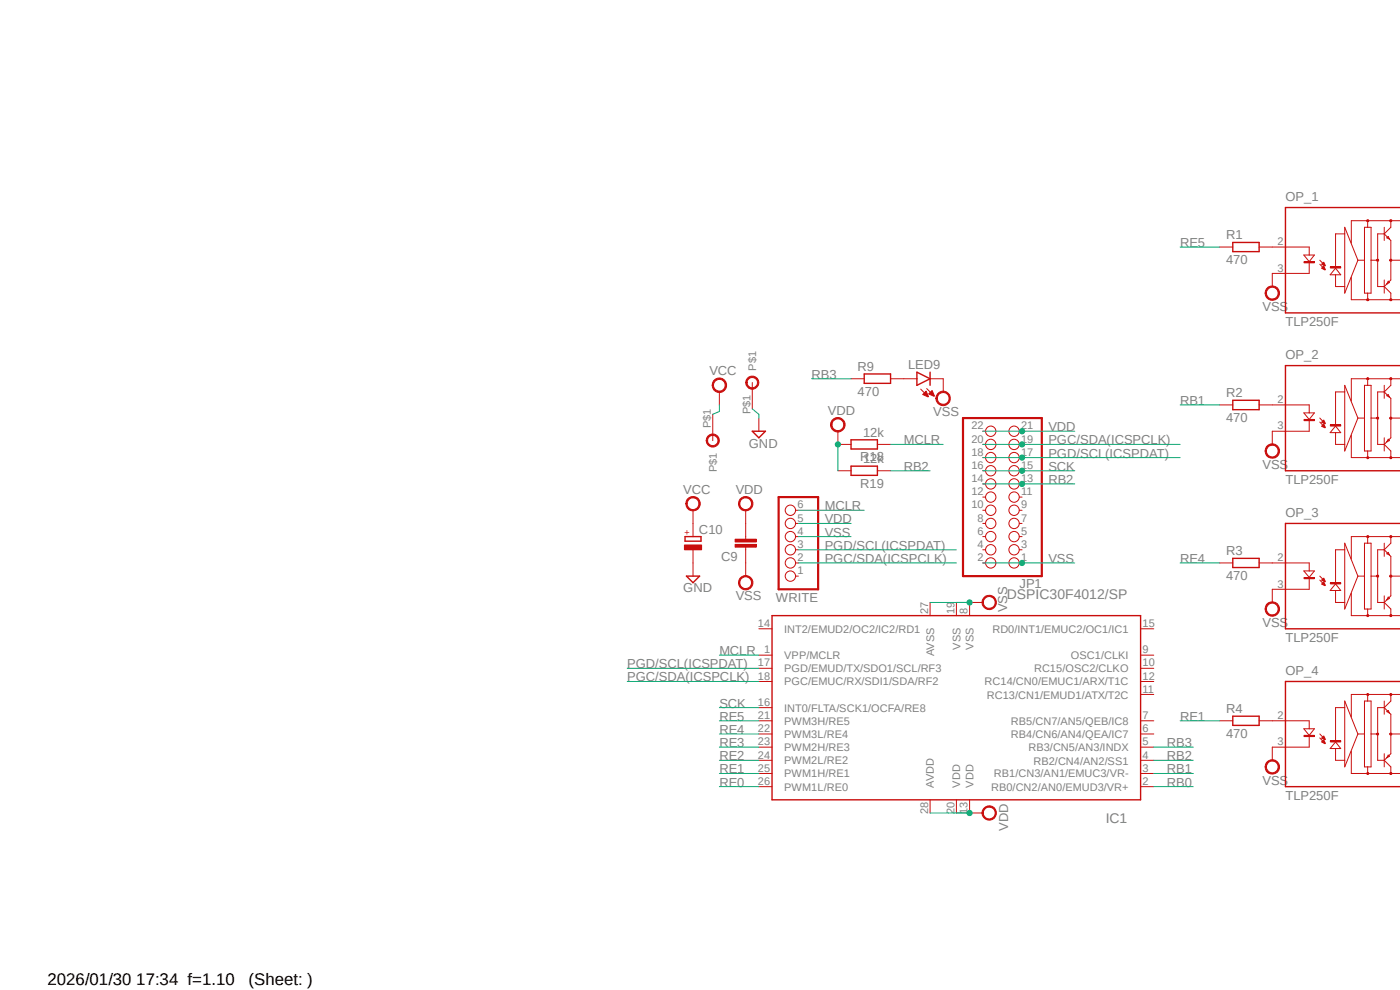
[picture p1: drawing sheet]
<svg xmlns="http://www.w3.org/2000/svg" width="297mm" height="210mm" viewBox="0 0 297 210" stroke-linecap="round" stroke-linejoin="round" font-family="sans-serif">
<path d="M132.4 37.7l164.7 69.8M297.1 107.5l-164.7 69.8" fill="none" stroke="#fff" stroke-width=".21"/>
<path d="M297.1 44h-24.4v22.4h24.4M163.8 130.6h78.2v39.1h-78.2z" fill="none" stroke="#c90d0c" stroke-width=".3"/>
<g fill="none" stroke="#c90d0c" stroke-width=".21">
<path d="M272.7 52.4h5v1.7M276.6 54.1h2.2l-1.1 1.4zM277.7 55.8v2.2h-5M280 56l1.1 1.1M280 55.2l1.1 1.1M283.3 56.9l1.1 1.4h-2.2zM283.3 58.3v2.5h2M285.3 49.6h-2v7.3M285.3 48.2l2.8 7-2.8 7zM286.7 58.8v4.8h10.4M288.1 55.2h1.4M289.5 48.2h1.4v14h-1.4z"/>
<path d="M290.2 46.8v1.4M290.9 55.2h1.4M293.7 49.6h-1.4v11.2h1.4M293.7 48.2v2.8M293.7 59.4v2.8M293.7 49.6l1.4 1.4v8.4l-1.4 1.4M294.5 59.6l.3 .3-.6 .3zM294.5 50.2l.3 .5-.6-.2zM295.1 55.2h2M295.1 46.8v1.4l-1.4 1.4M297.1 46.8h-10.4v4.8M290.2 62.2v1.4"/>
<path d="M293.7 60.8l1.4 1.4v1.4M161 139h2.8M161 133.4h2.8M197.3 127.8v2.8M202.9 127.8v2.8M205.7 127.8v2.8M242 139h2.8M242 133.4h2.8M161 158.5h2.8M161 155.7h2.8M161 152.9h2.8M161 144.6h2.8"/>
<path d="M161 141.8h2.8M161 150.1h2.8M242 158.5h2.8M242 155.7h2.8M242 152.9h2.8M242 147.3h2.8M242 144.6h2.8M242 141.8h2.8M161 166.9h2.8M161 164.1h2.8M161 161.3h2.8M197.3 169.7v2.8"/>
<path d="M202.9 169.7v2.8M205.7 169.7v2.8M242 166.9h2.8M242 164.1h2.8M242 161.3h2.8"/>
</g>
<path d="M294.9 46.7h.3v.3h-.3v-.2h.2h-.2z" fill-rule="evenodd" fill="#c90d0c"/>
<path d="M294.9 46.7h.3v.3h-.3v-.2h.2h-.2z" fill="none" stroke="#c90d0c" stroke-width=".21"/>
<path d="M294.9 63.4h.3v.4h-.3v-.2l.2-.1-.2 .1z" fill-rule="evenodd" fill="#c90d0c"/>
<path d="M294.9 63.4h.3v.4h-.3v-.2l.2-.1-.2 .1z" fill="none" stroke="#c90d0c" stroke-width=".21"/>
<path d="M290 63.4h.3v.4h-.3l-.1-.2h.3h-.3z" fill-rule="evenodd" fill="#c90d0c"/>
<path d="M290 63.4h.3v.4h-.3l-.1-.2h.3h-.3z" fill="none" stroke="#c90d0c" stroke-width=".21"/>
<path d="M292.1 55h.3v.4h-.3v-.2h.2h-.2z" fill-rule="evenodd" fill="#c90d0c"/>
<path d="M292.1 55h.3v.4h-.3v-.2h.2h-.2z" fill="none" stroke="#c90d0c" stroke-width=".21"/>
<path d="M290 46.7h.3v.3h-.3l-.1-.2h.3h-.3z" fill-rule="evenodd" fill="#c90d0c"/>
<path d="M290 46.7h.3v.3h-.3l-.1-.2h.3h-.3z" fill="none" stroke="#c90d0c" stroke-width=".21"/>
<path d="M294.9 55h.3v.4h-.3v-.2h.2h-.2z" fill-rule="evenodd" fill="#c90d0c"/>
<path d="M269.9 52.4h2.8M269.9 58h2.8M276.6 55.5h2.2v.3h-2.2zM282.2 56.6h2.2v.3h-2.2zM294.9 55h.3v.4h-.3v-.2h.2h-.2z" fill="none" stroke="#c90d0c" stroke-width=".21"/>
<path d="M276.6 55.6h2.2M282.2 56.7h2.2" fill="none" stroke="#c90d0c" stroke-width=".25"/>
<path d="M280.4 56.9l.4-.4 .4 .7-.1 .1z" fill-rule="evenodd" fill="#c90d0c"/>
<path d="M280.4 56.9l.4-.4 .4 .7-.1 .1z" fill="none" stroke="#c90d0c" stroke-width=".21"/>
<path d="M280.4 56l.4-.4 .4 .7-.1 .1z" fill-rule="evenodd" fill="#c90d0c"/>
<g fill="none" stroke="#c90d0c" stroke-width=".21">
<path d="M280.4 56l.4-.4 .4 .7-.1 .1zM272.7 85.9h5v1.7M276.6 87.6h2.2l-1.1 1.4zM277.7 89.3v2.2h-5M280 89.5l1.1 1.2M280 88.7l1.1 1.1M283.3 90.4l1.1 1.4h-2.2zM283.3 91.8v2.5h2M285.3 83.1h-2v7.3M285.3 81.7l2.8 7-2.8 7zM286.7 92.3v4.8h10.4M288.1 88.7h1.4"/>
<path d="M289.5 81.7h1.4v14h-1.4zM290.2 80.3v1.4M290.2 95.7v1.4M290.9 88.7h1.4M293.7 83.1h-1.4v11.2h1.4M293.7 81.7v2.8M293.7 92.9v2.8M293.7 83.1l1.1 1.1M293.7 94.3l1.4 1.4v1.4M294.2 83.9l.3-.2 .3 .5zM294.5 93.2l.3 .3-.6 .2zM294.8 84.2l.3 .3v8.4l-1.4 1.4"/>
<path d="M295.1 88.7h2M295.1 80.3v1.4l-1.4 1.4M297.1 80.3h-10.4v4.8"/>
</g>
<path d="M297.1 77.6h-24.4v22.3h24.4" fill="none" stroke="#c90d0c" stroke-width=".3"/>
<path d="M294.9 80.2h.3v.3h-.3v-.2h.2h-.2z" fill-rule="evenodd" fill="#c90d0c"/>
<path d="M294.9 80.2h.3v.3h-.3v-.2h.2h-.2z" fill="none" stroke="#c90d0c" stroke-width=".21"/>
<path d="M294.9 96.9h.3v.3h-.3v-.1l.2-.1v.2l-.2-.1z" fill-rule="evenodd" fill="#c90d0c"/>
<path d="M294.9 96.9h.3v.3h-.3v-.1l.2-.1v.2l-.2-.1z" fill="none" stroke="#c90d0c" stroke-width=".21"/>
<path d="M290 96.9h.3v.3h-.3l-.1-.1h.3h-.3z" fill-rule="evenodd" fill="#c90d0c"/>
<path d="M290 96.9h.3v.3h-.3l-.1-.1h.3h-.3z" fill="none" stroke="#c90d0c" stroke-width=".21"/>
<path d="M292.1 88.6h.3v.3h-.3v-.2l.2-.1v.2l-.2-.1z" fill-rule="evenodd" fill="#c90d0c"/>
<path d="M292.1 88.6h.3v.3h-.3v-.2l.2-.1v.2l-.2-.1z" fill="none" stroke="#c90d0c" stroke-width=".21"/>
<path d="M290 80.2h.3v.3h-.3l-.1-.2h.3h-.3z" fill-rule="evenodd" fill="#c90d0c"/>
<path d="M290 80.2h.3v.3h-.3l-.1-.2h.3h-.3z" fill="none" stroke="#c90d0c" stroke-width=".21"/>
<path d="M294.9 88.6h.3v.3h-.3v-.2l.2-.1v.2l-.2-.1z" fill-rule="evenodd" fill="#c90d0c"/>
<path d="M269.9 85.9h2.8M269.9 91.5h2.8M276.6 89h2.2v.2h-2.2zM282.2 90.1h2.2v.3h-2.2zM294.9 88.6h.3v.3h-.3v-.2l.2-.1v.2l-.2-.1z" fill="none" stroke="#c90d0c" stroke-width=".21"/>
<path d="M276.6 89.1h2.2M282.2 90.3h2.2" fill="none" stroke="#c90d0c" stroke-width=".25"/>
<path d="M280.8 90l.4 .7-.1 .1-.7-.4z" fill-rule="evenodd" fill="#c90d0c"/>
<path d="M280.8 90l.4 .7-.1 .1-.7-.4z" fill="none" stroke="#c90d0c" stroke-width=".21"/>
<path d="M280.8 89.1l.4 .7-.1 .1-.7-.3z" fill-rule="evenodd" fill="#c90d0c"/>
<g fill="none" stroke="#c90d0c" stroke-width=".21">
<path d="M280.8 89.1l.4 .7-.1 .1-.7-.3zM272.7 119.4h5v1.7M285.3 116.6h-2v7.3M285.3 115.2l2.8 7-2.8 7zM289.5 115.2h1.4v14h-1.4zM290.2 113.8v1.4M293.7 116.6h-1.4v11.2h1.4M293.7 115.2v2.8M293.7 116.6l1.4 1.4v8.4l-1.4 1.4M294.2 117.5l.3-.3 .3 .5zM295.1 113.8v1.4l-1.4 1.4M297.1 113.8h-10.4v4.8"/>
<path d="M276.6 121.1h2.2l-1.1 1.4zM277.7 122.8v2.2h-5M280 123.1l1.1 1.1M280 122.2l1.1 1.1M283.3 123.9l1.1 1.4h-2.2zM283.3 125.3v2.5h2M286.7 125.9v4.7h10.4M288.1 122.2h1.4M290.2 129.2v1.4M290.9 122.2h1.4M293.7 126.4v2.8M293.7 127.8l1.4 1.4v1.4"/>
<path d="M294.5 126.7l.3 .3-.6 .3zM295.1 122.2h2"/>
</g>
<path d="M297.1 111h-24.4v22.4h24.4" fill="none" stroke="#c90d0c" stroke-width=".3"/>
<path d="M294.9 113.7h.3v.3h-.3v-.2h.2h-.2z" fill-rule="evenodd" fill="#c90d0c"/>
<path d="M294.9 113.7h.3v.3h-.3v-.2h.2h-.2z" fill="none" stroke="#c90d0c" stroke-width=".21"/>
<path d="M294.9 130.4h.3v.3h-.3v-.1h.2h-.2z" fill-rule="evenodd" fill="#c90d0c"/>
<path d="M294.9 130.4h.3v.3h-.3v-.1h.2h-.2z" fill="none" stroke="#c90d0c" stroke-width=".21"/>
<path d="M290 130.4h.3v.3h-.3l-.1-.1h.3h-.3z" fill-rule="evenodd" fill="#c90d0c"/>
<path d="M290 130.4h.3v.3h-.3l-.1-.1h.3h-.3z" fill="none" stroke="#c90d0c" stroke-width=".21"/>
<path d="M292.1 122h.3v.4h-.3v-.2h.2h-.2z" fill-rule="evenodd" fill="#c90d0c"/>
<path d="M292.1 122h.3v.4h-.3v-.2h.2h-.2z" fill="none" stroke="#c90d0c" stroke-width=".21"/>
<path d="M290 113.7h.3v.3h-.3l-.1-.2h.3h-.3z" fill-rule="evenodd" fill="#c90d0c"/>
<path d="M290 113.7h.3v.3h-.3l-.1-.2h.3h-.3z" fill="none" stroke="#c90d0c" stroke-width=".21"/>
<path d="M294.9 122h.3v.4h-.3v-.2h.2h-.2z" fill-rule="evenodd" fill="#c90d0c"/>
<path d="M269.9 119.4h2.8M269.9 125h2.8M276.6 122.5h2.2v.3h-2.2zM282.2 123.6h2.2v.3h-2.2zM294.9 122h.3v.4h-.3v-.2h.2h-.2z" fill="none" stroke="#c90d0c" stroke-width=".21"/>
<path d="M276.6 122.6h2.2M282.2 123.7h2.2" fill="none" stroke="#c90d0c" stroke-width=".25"/>
<path d="M280.4 123.9l.4-.4 .4 .7h-.1z" fill-rule="evenodd" fill="#c90d0c"/>
<path d="M280.4 123.9l.4-.4 .4 .7h-.1z" fill="none" stroke="#c90d0c" stroke-width=".21"/>
<path d="M280.4 123.1l.4-.5 .4 .8h-.1z" fill-rule="evenodd" fill="#c90d0c"/>
<g fill="none" stroke="#c90d0c" stroke-width=".21">
<path d="M280.4 123.1l.4-.5 .4 .8h-.1zM272.7 152.9h5v1.7M276.6 154.6h2.2l-1.1 1.4zM277.7 156.3v2.2h-5M280 156.5l1.1 1.2M280 155.7l1.1 1.1M283.3 157.4l1.1 1.4h-2.2zM283.3 158.8v2.5h2M285.3 150.1h-2v7.3M285.3 148.7l2.8 7-2.8 7zM286.7 159.3v4.8h10.4M288.1 155.7h1.4"/>
<path d="M289.5 148.7h1.4v14h-1.4zM290.2 147.3v1.4M290.9 155.7h1.4M293.7 150.1h-1.4v11.2h1.4M293.7 148.7v2.8M293.7 159.9v2.8M293.7 150.1l1.1 1.2M294.2 151l.3-.3 .3 .6zM294.8 151.3l.3 .2v8.4l-1.4 1.4M295.1 155.7h2M295.1 147.3v1.4l-1.4 1.4M297.1 147.3h-10.4v4.8"/>
<path d="M290.2 162.7v1.4M293.7 161.3l1.4 1.4v1.4M294.5 160.2l.3 .2-.6 .3z"/>
</g>
<path d="M297.1 144.6h-24.4v22.3h24.4" fill="none" stroke="#c90d0c" stroke-width=".3"/>
<path d="M294.9 147.2h.3v.3h-.3v-.2h.2h-.2z" fill-rule="evenodd" fill="#c90d0c"/>
<path d="M294.9 147.2h.3v.3h-.3v-.2h.2h-.2z" fill="none" stroke="#c90d0c" stroke-width=".21"/>
<path d="M294.9 163.9h.3v.4h-.3v-.2l.2-.1v.2l-.2-.1z" fill-rule="evenodd" fill="#c90d0c"/>
<path d="M294.9 163.9h.3v.4h-.3v-.2l.2-.1v.2l-.2-.1z" fill="none" stroke="#c90d0c" stroke-width=".21"/>
<path d="M290 163.9h.3v.4h-.3l-.1-.2h.3h-.3z" fill-rule="evenodd" fill="#c90d0c"/>
<path d="M290 163.9h.3v.4h-.3l-.1-.2h.3h-.3z" fill="none" stroke="#c90d0c" stroke-width=".21"/>
<path d="M292.1 155.6h.3v.3h-.3v-.2h.2v.1l-.2-.1z" fill-rule="evenodd" fill="#c90d0c"/>
<path d="M292.1 155.6h.3v.3h-.3v-.2h.2v.1l-.2-.1z" fill="none" stroke="#c90d0c" stroke-width=".21"/>
<path d="M290 147.2h.3v.3h-.3l-.1-.2h.3h-.3z" fill-rule="evenodd" fill="#c90d0c"/>
<path d="M290 147.2h.3v.3h-.3l-.1-.2h.3h-.3z" fill="none" stroke="#c90d0c" stroke-width=".21"/>
<path d="M294.9 155.6h.3v.3h-.3v-.2h.2v.1l-.2-.1z" fill-rule="evenodd" fill="#c90d0c"/>
<path d="M269.9 152.9h2.8M269.9 158.5h2.8M276.6 156h2.2v.3h-2.2zM282.2 157.1h2.2v.3h-2.2zM294.9 155.6h.3v.3h-.3v-.2h.2v.1l-.2-.1z" fill="none" stroke="#c90d0c" stroke-width=".21"/>
<path d="M276.6 156.1h2.2M282.2 157.3h2.2" fill="none" stroke="#c90d0c" stroke-width=".25"/>
<path d="M280.4 157.4l.4-.4 .4 .7-.1 .1z" fill-rule="evenodd" fill="#c90d0c"/>
<path d="M280.4 157.4l.4-.4 .4 .7-.1 .1z" fill="none" stroke="#c90d0c" stroke-width=".21"/>
<path d="M280.8 156.1l.4 .7-.1 .1-.7-.3z" fill-rule="evenodd" fill="#c90d0c"/>
<g fill="none" stroke="#c90d0c" stroke-width=".21">
<path d="M258.7 52.4h2.8M267.1 52.4h2.8M208.5 99.9h.6M208.5 97.1h.6M208.5 94.3h.6M208.5 91.5h.6M216.2 99.9h.6M216.2 97.1h.6M216.2 94.3h.6M216.2 91.5h.6M168.7 119.4h.7M168.7 116.6h.7"/>
<path d="M168.7 113.8h.7M168.7 111h.7M168.7 108.2h.7M208.5 119.4h.6M208.5 116.6h.6M208.5 113.8h.6M208.5 111h.6M208.5 108.2h.6M208.5 105.5h.6M208.5 102.7h.6M216.2 119.4h.6M216.2 116.6h.6"/>
<path d="M216.2 113.8h.6M216.2 111h.6M216.2 108.2h.6M216.2 105.5h.6M216.2 102.7h.6M168.7 122.2h.7M280.8 156.1l.4 .7-.1 .1-.7-.3z"/>
<circle cx="210.2" cy="99.9" r="1.1"/>
<circle cx="210.2" cy="91.5" r="1.1"/>
<circle cx="210.2" cy="97.1" r="1.1"/>
<circle cx="210.2" cy="94.3" r="1.1"/>
<circle cx="215.1" cy="97.1" r="1.1"/>
<circle cx="215.1" cy="99.9" r="1.1"/>
<circle cx="215.1" cy="91.5" r="1.1"/>
<circle cx="215.1" cy="94.3" r="1.1"/>
<circle cx="167.7" cy="116.6" r="1.1"/>
<circle cx="167.7" cy="108.2" r="1.1"/>
<circle cx="167.7" cy="111" r="1.1"/>
<circle cx="167.7" cy="119.4" r="1.1"/>
<circle cx="167.7" cy="113.8" r="1.1"/>
<circle cx="210.2" cy="111" r="1.1"/>
<circle cx="210.2" cy="113.8" r="1.1"/>
<circle cx="210.2" cy="108.2" r="1.1"/>
<circle cx="210.2" cy="119.4" r="1.1"/>
<circle cx="210.2" cy="116.6" r="1.1"/>
<circle cx="210.2" cy="102.7" r="1.1"/>
<circle cx="210.2" cy="105.5" r="1.1"/>
<circle cx="215.1" cy="116.6" r="1.1"/>
<circle cx="215.1" cy="119.4" r="1.1"/>
<circle cx="215.1" cy="105.5" r="1.1"/>
<circle cx="215.1" cy="111" r="1.1"/>
<circle cx="215.1" cy="113.8" r="1.1"/>
<circle cx="215.1" cy="102.7" r="1.1"/>
<circle cx="215.1" cy="108.2" r="1.1"/>
<circle cx="167.7" cy="122.2" r="1.1"/>
</g>
<path d="M261.5 51.4h5.6v2h-5.6z" fill="none" stroke="#c90d0c" stroke-width=".3"/>
<path d="M204.3 88.7h16.7v33.5h-16.7zM165.2 105.5h8.4v19.5h-8.4z" fill="none" stroke="#c90d0c" stroke-width=".47"/>
<path d="M208.7 126.9a1.53 1.53 0 0 1 2.4 .1 1.53 1.53 0 0 1-.8 2.3 1.53 1.53 0 0 1-2-1.5h.3a1.26 1.26 0 0 1 1.8-1.1 1.26 1.26 0 0 1 .3 2.1 1.26 1.26 0 0 1-2-.6l-.1-.4h-.3z" fill-rule="evenodd" fill="#c90d0c"/>
<path d="M205.7 127.8h2.8M208.7 126.9a1.53 1.53 0 0 1 2.4 .1 1.53 1.53 0 0 1-.8 2.3 1.53 1.53 0 0 1-2-1.5h.3a1.26 1.26 0 0 1 1.8-1.1 1.26 1.26 0 0 1 .3 2.1 1.26 1.26 0 0 1-2-.6l-.1-.4h-.3z" fill="none" stroke="#c90d0c" stroke-width=".21"/>
<path d="M208.7 171.5a1.53 1.53 0 0 1 2.4 .1 1.53 1.53 0 0 1-.8 2.4 1.53 1.53 0 0 1-2-1.5h.3a1.26 1.26 0 0 1 1.7-1.2 1.26 1.26 0 0 1 .6 1.9 1.26 1.26 0 0 1-2 0l-.3-.7h-.3z" fill-rule="evenodd" fill="#c90d0c"/>
<path d="M205.7 172.5h2.8M208.7 171.5a1.53 1.53 0 0 1 2.4 .1 1.53 1.53 0 0 1-.8 2.4 1.53 1.53 0 0 1-2-1.5h.3a1.26 1.26 0 0 1 1.7-1.2 1.26 1.26 0 0 1 .6 1.9 1.26 1.26 0 0 1-2 0l-.3-.7h-.3z" fill="none" stroke="#c90d0c" stroke-width=".21"/>
<path d="M269.1 60.9a1.54 1.54 0 0 1 2.2 .6 1.54 1.54 0 0 1-1 2.2 1.54 1.54 0 0 1-1.9-1.5h.2a1.25 1.25 0 0 1 1.7-1.3 1.25 1.25 0 0 1 .5 2.1 1.25 1.25 0 0 1-2.1-.4l-.1-.4h-.2l.1-.5z" fill-rule="evenodd" fill="#c90d0c"/>
<path d="M269.9 58v2.8M269.1 60.9a1.54 1.54 0 0 1 2.2 .6 1.54 1.54 0 0 1-1 2.2 1.54 1.54 0 0 1-1.9-1.5h.2a1.25 1.25 0 0 1 1.7-1.3 1.25 1.25 0 0 1 .5 2.1 1.25 1.25 0 0 1-2.1-.4l-.1-.4h-.2l.1-.5z" fill="none" stroke="#c90d0c" stroke-width=".21"/>
<path d="M268.7 94.7a1.54 1.54 0 0 1 2.5 0 1.54 1.54 0 0 1-.8 2.4 1.54 1.54 0 0 1-2-1.4h.2a1.26 1.26 0 0 1 1.8-1.2 1.26 1.26 0 0 1 .4 2 1.26 1.26 0 0 1-2.1-.4l-.1-.4h-.2z" fill-rule="evenodd" fill="#c90d0c"/>
<path d="M268.7 94.7a1.54 1.54 0 0 1 2.5 0 1.54 1.54 0 0 1-.8 2.4 1.54 1.54 0 0 1-2-1.4h.2a1.26 1.26 0 0 1 1.8-1.2 1.26 1.26 0 0 1 .4 2 1.26 1.26 0 0 1-2.1-.4l-.1-.4h-.2zM269.9 91.5v2.8" fill="none" stroke="#c90d0c" stroke-width=".21"/>
<path d="M268.7 128.2a1.54 1.54 0 0 1 2.5 0 1.54 1.54 0 0 1-.8 2.4 1.54 1.54 0 0 1-2-1.4h.2a1.25 1.25 0 0 1 1.7-1.3 1.25 1.25 0 0 1 .5 2.1 1.25 1.25 0 0 1-2.1-.4l-.1-.4h-.2z" fill-rule="evenodd" fill="#c90d0c"/>
<path d="M268.7 128.2a1.54 1.54 0 0 1 2.5 0 1.54 1.54 0 0 1-.8 2.4 1.54 1.54 0 0 1-2-1.4h.2a1.25 1.25 0 0 1 1.7-1.3 1.25 1.25 0 0 1 .5 2.1 1.25 1.25 0 0 1-2.1-.4l-.1-.4h-.2zM269.9 125v2.8" fill="none" stroke="#c90d0c" stroke-width=".21"/>
<path d="M268.7 161.8a1.54 1.54 0 0 1 2.5 0 1.54 1.54 0 0 1-.8 2.3 1.54 1.54 0 0 1-2-1.4h.2a1.26 1.26 0 0 1 1.8-1.2 1.26 1.26 0 0 1 .4 2 1.26 1.26 0 0 1-2.1-.4l-.1-.4h-.2z" fill-rule="evenodd" fill="#c90d0c"/>
<path d="M158.2 113.8v.6M158.2 116.1v.5M269.9 158.5v2.8M268.7 161.8a1.54 1.54 0 0 1 2.5 0 1.54 1.54 0 0 1-.8 2.3 1.54 1.54 0 0 1-2-1.4h.2a1.26 1.26 0 0 1 1.8-1.2 1.26 1.26 0 0 1 .4 2 1.26 1.26 0 0 1-2.1-.4l-.1-.4h-.2z" fill="none" stroke="#c90d0c" stroke-width=".21"/>
<path d="M156 114.4h4.4v.6h-4.4z" fill-rule="evenodd" fill="#c90d0c"/>
<path d="M156 114.4h4.4v.6h-4.4z" fill="none" stroke="#c90d0c" stroke-width=".21"/>
<path d="M156 115.5h4.4v.6h-4.4z" fill-rule="evenodd" fill="#c90d0c"/>
<path d="M156 115.5h4.4v.6h-4.4zM158.2 111v2.8M158.2 116.6v2.8" fill="none" stroke="#c90d0c" stroke-width=".21"/>
<path d="M157 105.9a1.54 1.54 0 0 1 2.5 0 1.54 1.54 0 0 1-.8 2.4 1.54 1.54 0 0 1-2-1.5h.2a1.26 1.26 0 0 1 1.8-1.1 1.26 1.26 0 0 1 .4 2 1.26 1.26 0 0 1-2.1-.4l-.1-.5h-.2z" fill-rule="evenodd" fill="#c90d0c"/>
<path d="M157 105.9a1.54 1.54 0 0 1 2.5 0 1.54 1.54 0 0 1-.8 2.4 1.54 1.54 0 0 1-2-1.5h.2a1.26 1.26 0 0 1 1.8-1.1 1.26 1.26 0 0 1 .4 2 1.26 1.26 0 0 1-2.1-.4l-.1-.5h-.2zM158.2 108.2v2.8" fill="none" stroke="#c90d0c" stroke-width=".21"/>
<path d="M157 122.7a1.54 1.54 0 0 1 2.5 0 1.54 1.54 0 0 1-.8 2.3 1.54 1.54 0 0 1-2-1.4h.2a1.26 1.26 0 0 1 1.8-1.2 1.26 1.26 0 0 1 .4 2.1 1.26 1.26 0 0 1-2.1-.5l-.1-.4h-.2z" fill-rule="evenodd" fill="#c90d0c"/>
<path d="M158.2 119.4v2.8M157 122.7a1.54 1.54 0 0 1 2.5 0 1.54 1.54 0 0 1-.8 2.3 1.54 1.54 0 0 1-2-1.4h.2a1.26 1.26 0 0 1 1.8-1.2 1.26 1.26 0 0 1 .4 2.1 1.26 1.26 0 0 1-2.1-.5l-.1-.4h-.2z" fill="none" stroke="#c90d0c" stroke-width=".21"/>
<path d="M176.5 89.2a1.55 1.55 0 0 1 2.5 .1 1.55 1.55 0 0 1-.8 2.3 1.55 1.55 0 0 1-2-1.5h.3a1.25 1.25 0 0 1 1.7-1.2 1.25 1.25 0 0 1 .4 2 1.25 1.25 0 0 1-2-.4l-.1-.4h-.3z" fill-rule="evenodd" fill="#c90d0c"/>
<path d="M176.5 89.2a1.55 1.55 0 0 1 2.5 .1 1.55 1.55 0 0 1-.8 2.3 1.55 1.55 0 0 1-2-1.5h.3a1.25 1.25 0 0 1 1.7-1.2 1.25 1.25 0 0 1 .4 2 1.25 1.25 0 0 1-2-.4l-.1-.4h-.3zM177.8 91.5v2.8" fill="none" stroke="#c90d0c" stroke-width=".21"/>
<path d="M145.3 113.8h3.4v1h-3.4z" fill="none" stroke="#c90d0c" stroke-width=".3"/>
<path d="M145.2 115.6h3.6v1h-3.6z" fill-rule="evenodd" fill="#c90d0c"/>
<path d="M145.2 115.6h3.6v1h-3.6zM147 111v2.8M147 116.6v2.8" fill="none" stroke="#c90d0c" stroke-width=".21"/>
<path d="M145.8 105.9a1.54 1.54 0 0 1 2.5 0 1.54 1.54 0 0 1-.8 2.4 1.54 1.54 0 0 1-2-1.5h.3a1.26 1.26 0 0 1 1.7-1.1 1.26 1.26 0 0 1 .4 2 1.26 1.26 0 0 1-2.1-.4v-.5h-.3z" fill-rule="evenodd" fill="#c90d0c"/>
<path d="M191.7 80.3h2.8M195.3 82.5l1.6 1.6M196.6 82.4l1.5 1.5M197.3 80.3h2.8M145.8 105.9a1.54 1.54 0 0 1 2.5 0 1.54 1.54 0 0 1-.8 2.4 1.54 1.54 0 0 1-2-1.5h.3a1.26 1.26 0 0 1 1.7-1.1 1.26 1.26 0 0 1 .4 2 1.26 1.26 0 0 1-2.1-.4v-.5h-.3zM147 108.2v2.8M147 119.4v2.8" fill="none" stroke="#c90d0c" stroke-width=".21"/>
<path d="M194.5 79l2.8 1.3-2.8 1.4zM197.3 79v2.7M145.6 122.2h2.8l-1.4 1.4z" fill="none" stroke="#c90d0c" stroke-width=".3"/>
<path d="M196.5 83l.5 1.1-.1 .1-1.2-.5z" fill-rule="evenodd" fill="#c90d0c"/>
<path d="M196.5 83l.5 1.1-.1 .1-1.2-.5z" fill="none" stroke="#c90d0c" stroke-width=".21"/>
<path d="M197.7 82.8l.5 1.2v.1l-1.2-.5z" fill-rule="evenodd" fill="#c90d0c"/>
<path d="M197.7 82.8l.5 1.2v.1l-1.2-.5z" fill="none" stroke="#c90d0c" stroke-width=".21"/>
<path d="M198.9 83.6a1.53 1.53 0 0 1 2.4 .1 1.53 1.53 0 0 1-.8 2.3 1.53 1.53 0 0 1-2-1.5h.3a1.25 1.25 0 0 1 1.8-1.2 1.25 1.25 0 0 1 .4 2.1 1.25 1.25 0 0 1-2.1-.5l-.1-.4h-.3z" fill-rule="evenodd" fill="#c90d0c"/>
<path d="M180.6 80.3h2.7M188.9 80.3h2.8M198.9 83.6a1.53 1.53 0 0 1 2.4 .1 1.53 1.53 0 0 1-.8 2.3 1.53 1.53 0 0 1-2-1.5h.3a1.25 1.25 0 0 1 1.8-1.2 1.25 1.25 0 0 1 .4 2.1 1.25 1.25 0 0 1-2.1-.5l-.1-.4h-.3zM200.1 80.3v2.8M258.7 85.9h2.8M267.1 85.9h2.8M258.7 119.4h2.8M267.1 119.4h2.8M258.7 152.9h2.8M267.1 152.9h2.8" fill="none" stroke="#c90d0c" stroke-width=".21"/>
<path d="M183.3 79.3h5.6v2h-5.6zM261.5 84.9h5.6v2h-5.6zM261.5 118.4h5.6v2h-5.6zM261.5 151.9h5.6v2h-5.6z" fill="none" stroke="#c90d0c" stroke-width=".3"/>
<path d="M150.2 92.5a1.4 1.4 0 0 1 2.2 .2 1.4 1.4 0 0 1-.8 2.1 1.4 1.4 0 0 1-1.8-1.3h.3a1.11 1.11 0 0 1 1.4-1.1 1.11 1.11 0 0 1 .7 1.6 1.11 1.11 0 0 1-1.8 .1l-.3-.6h-.3z" fill-rule="evenodd" fill="#c90d0c"/>
<path d="M150.2 92.5a1.4 1.4 0 0 1 2.2 .2 1.4 1.4 0 0 1-.8 2.1 1.4 1.4 0 0 1-1.8-1.3h.3a1.11 1.11 0 0 1 1.4-1.1 1.11 1.11 0 0 1 .7 1.6 1.11 1.11 0 0 1-1.8 .1l-.3-.6h-.3zM151.2 87.9v5.6" fill="none" stroke="#c90d0c" stroke-width=".21"/>
<path d="M158.5 80.3a1.4 1.4 0 0 1 2.3 .1 1.4 1.4 0 0 1-.8 2.1 1.4 1.4 0 0 1-1.8-1.3h.3a1.13 1.13 0 0 1 1.6-1 1.13 1.13 0 0 1 .2 1.9 1.13 1.13 0 0 1-1.8-.6v-.3h-.3z" fill-rule="evenodd" fill="#c90d0c"/>
<path d="M158.5 80.3a1.4 1.4 0 0 1 2.3 .1 1.4 1.4 0 0 1-.8 2.1 1.4 1.4 0 0 1-1.8-1.3h.3a1.13 1.13 0 0 1 1.6-1 1.13 1.13 0 0 1 .2 1.9 1.13 1.13 0 0 1-1.8-.6v-.3h-.3zM159.6 81.2v5.5" fill="none" stroke="#c90d0c" stroke-width=".21"/>
<path d="M151.4 80.8a1.54 1.54 0 0 1 2.5 0 1.54 1.54 0 0 1-.8 2.3 1.54 1.54 0 0 1-2-1.4h.2a1.25 1.25 0 0 1 1.7-1.2 1.25 1.25 0 0 1 .5 2 1.25 1.25 0 0 1-2.1-.4l-.1-.4h-.2z" fill-rule="evenodd" fill="#c90d0c"/>
<path d="M151.4 80.8a1.54 1.54 0 0 1 2.5 0 1.54 1.54 0 0 1-.8 2.3 1.54 1.54 0 0 1-2-1.4h.2a1.25 1.25 0 0 1 1.7-1.2 1.25 1.25 0 0 1 .5 2 1.25 1.25 0 0 1-2.1-.4l-.1-.4h-.2zM152.6 83.1v2.8M161 88.7v2.8M177.8 94.3h2.8M177.8 99.9h2.8M186.1 94.3h2.8M186.1 99.9h2.8" fill="none" stroke="#c90d0c" stroke-width=".21"/>
<path d="M159.6 91.5h2.8l-1.4 1.4zM180.6 93.3h5.5v1.9h-5.5zM180.6 98.9h5.5v1.9h-5.5z" fill="none" stroke="#c90d0c" stroke-width=".3"/>
<path d="M152.6 85.9v1.4l-1.4 .6M159.6 86.7l1.4 1.2v.8M202.9 127.8h2.8" fill="none" stroke="#0dab76" stroke-width=".21"/>
<circle cx="205.7" cy="127.8" r=".55" fill="#0dab76"/>
<g fill="none" stroke="#0dab76" stroke-width=".21">
<path d="M169.4 113.8h11.2M208.5 119.4h19.5M197.3 127.8h8.4"/>
<circle cx="205.7" cy="127.8" r=".55"/>
</g>
<circle cx="216.8" cy="119.4" r=".55" fill="#0dab76"/>
<g fill="none" stroke="#0dab76" stroke-width=".21">
<path d="M202.9 172.5h2.8"/>
<circle cx="216.8" cy="119.4" r=".55"/>
</g>
<circle cx="205.7" cy="172.5" r=".55" fill="#0dab76"/>
<g fill="none" stroke="#0dab76" stroke-width=".21">
<path d="M208.5 91.5h19.5M169.4 111h11.2M197.3 172.5h8.4"/>
<circle cx="205.7" cy="172.5" r=".55"/>
</g>
<circle cx="216.8" cy="91.5" r=".55" fill="#0dab76"/>
<g fill="none" stroke="#0dab76" stroke-width=".21">
<path d="M177.8 94.3v5.6"/>
<circle cx="216.8" cy="91.5" r=".55"/>
</g>
<circle cx="177.8" cy="94.3" r=".55" fill="#0dab76"/>
<g fill="none" stroke="#0dab76" stroke-width=".21">
<path d="M188.9 94.3h11.2M208.5 97.1h8.3M169.4 108.2h13.9M169.4 116.6h33.5M152.6 139h8.4"/>
<circle cx="177.8" cy="94.3" r=".55"/>
</g>
<circle cx="216.8" cy="97.1" r=".55" fill="#0dab76"/>
<g fill="none" stroke="#0dab76" stroke-width=".21">
<path d="M208.5 94.3h8.3M216.8 97.1h33.6M169.4 119.4h33.5M133.1 141.8h27.9"/>
<circle cx="216.8" cy="97.1" r=".55"/>
</g>
<circle cx="216.8" cy="94.3" r=".55" fill="#0dab76"/>
<g fill="none" stroke="#0dab76" stroke-width=".21">
<path d="M208.5 99.9h19.5M216.8 94.3h33.6M133.1 144.6h27.9"/>
<circle cx="216.8" cy="94.3" r=".55"/>
</g>
<circle cx="216.8" cy="99.9" r=".55" fill="#0dab76"/>
<g fill="none" stroke="#0dab76" stroke-width=".21">
<path d="M250.4 52.4h8.3M250.4 85.9h8.3M208.5 102.7h19.5M250.4 119.4h8.3M152.6 150.1h8.4M152.6 152.9h8.4M152.6 158.5h8.4M152.6 155.7h8.4M250.4 152.9h8.3M152.6 166.9h8.4M152.6 164.1h8.4M152.6 161.3h8.4"/>
<path d="M244.8 166.9h8.4M244.8 164.1h8.4"/>
<circle cx="216.8" cy="99.9" r=".55"/>
</g>
<circle cx="216.8" cy="102.7" r=".55" fill="#0dab76"/>
<g fill="none" stroke="#0dab76" stroke-width=".21">
<path d="M172.2 80.3h8.4M188.9 99.9h8.4M244.8 158.5h8.4M244.8 161.3h8.4"/>
<circle cx="216.8" cy="102.7" r=".55"/>
</g>
<g font-size="3.6">
<text x="10.1" y="209">2026/01/30 17:34 f=1.10</text>
<text x="52.7" y="209">(Sheet: )</text>
</g>
<g font-size="3" fill="#808080">
<text x="213.6" y="127.1">DSPIC30F4012/SP</text>
<text x="234.6" y="174.6">IC1</text>
</g>
<g font-size="2.8" fill="#808080">
<text x="272.7" y="42.6">OP_1</text>
<text x="250.4" y="52.4">RE5</text>
<text x="260.1" y="50.8">R1</text>
<text x="260.1" y="56">470</text>
<text x="267.8" y="66">VSS</text>
<text x="272.7" y="69.2">TLP250F</text>
<text x="272.7" y="76.2">OP_2</text>
<text x="150.5" y="79.6">VCC</text>
<text x="172.2" y="80.3">RB3</text>
<text x="181.9" y="83.9">470</text>
<text x="181.9" y="78.7">R9</text>
<text x="192.7" y="78.4">LED9</text>
<text x="175.6" y="88">VDD</text>
<text x="198" y="88.3">VSS</text>
<text x="250.4" y="85.9">RB1</text>
<text x="260.1" y="89.5">470</text>
<text x="260.1" y="84.3">R2</text>
<text x="158.9" y="95">GND</text>
<text x="183.1" y="92.6">12k</text>
<text x="191.7" y="94.3">MCLR</text>
<text x="222.4" y="91.5">VDD</text>
<text x="222.4" y="94.3">PGC/SDA(ICSPCLK)</text>
<text x="182.5" y="97.9">R18</text>
<text x="183.1" y="98.2">12k</text>
<text x="191.7" y="99.9">RB2</text>
<text x="222.4" y="97.1">PGD/SCL(ICSPDAT)</text>
<text x="222.4" y="99.9">SCK</text>
<text x="267.8" y="99.4">VSS</text>
<text x="144.9" y="104.8">VCC</text>
<text x="156.1" y="104.8">VDD</text>
<text x="182.5" y="103.5">R19</text>
<text x="222.4" y="102.7">RB2</text>
<text x="272.7" y="102.7">TLP250F</text>
<text x="148.3" y="113.3">C10</text>
<text x="175" y="113.8">VSS</text>
<text x="175" y="111">VDD</text>
<text x="175" y="108.2">MCLR</text>
<text x="272.7" y="109.6">OP_3</text>
<text x="153" y="119">C9</text>
<text x="175" y="116.6">PGD/SCL(ICSPDAT)</text>
<text x="175" y="119.4">PGC/SDA(ICSPCLK)</text>
<text x="222.4" y="119.4">VSS</text>
<text x="250.4" y="119.4">RE4</text>
<text x="260.1" y="117.8">R3</text>
<text x="144.9" y="125.7">GND</text>
<text x="216.3" y="124.8">JP1</text>
<text x="260.1" y="123.1">470</text>
<text x="156.1" y="127.4">VSS</text>
<text x="164.6" y="127.6">WRITE</text>
<text x="213.7" y="129.9" transform="rotate(-90 213.7 129.9)">VSS</text>
<text x="267.8" y="133">VSS</text>
<text x="272.7" y="136.2">TLP250F</text>
<text x="133.1" y="141.8">PGD/SCL(ICSPDAT)</text>
<text x="152.6" y="139">MCLR</text>
<text x="272.7" y="143.2">OP_4</text>
<text x="133.1" y="144.6">PGC/SDA(ICSPCLK)</text>
<text x="152.6" y="150.1">SCK</text>
<text x="152.6" y="155.7">RE4</text>
<text x="152.6" y="152.9">RE5</text>
<text x="250.4" y="152.9">RE1</text>
<text x="260.1" y="151.3">R4</text>
<text x="152.6" y="161.3">RE2</text>
<text x="152.6" y="158.5">RE3</text>
<text x="247.6" y="161.3">RB2</text>
<text x="247.6" y="158.5">RB3</text>
<text x="260.1" y="156.5">470</text>
<text x="152.6" y="166.9">RE0</text>
<text x="152.6" y="164.1">RE1</text>
<text x="247.6" y="166.9">RB0</text>
<text x="247.6" y="164.1">RB1</text>
<text x="267.8" y="166.5">VSS</text>
<text x="272.7" y="169.7">TLP250F</text>
<text x="213.9" y="176.2" transform="rotate(-90 213.9 176.2)">VDD</text>
</g>
<g font-size="2.3" fill="#808080">
<text x="271" y="52">2</text>
<text x="271" y="57.6">3</text>
<text x="160.4" y="78.6" transform="rotate(-90 160.4 78.6)">P$1</text>
<text x="159.2" y="87.9" transform="rotate(-90 159.2 87.9)">P$1</text>
<text x="271" y="85.5">2</text>
<text x="150.8" y="90.9" transform="rotate(-90 150.8 90.9)">P$1</text>
<text x="206.1" y="93.9">20</text>
<text x="206.1" y="91.1">22</text>
<text x="216.6" y="93.9">19</text>
<text x="216.6" y="91.1">21</text>
<text x="271" y="91.1">3</text>
<text x="152.1" y="100.2" transform="rotate(-90 152.1 100.2)">P$1</text>
<text x="206.1" y="99.5">16</text>
<text x="206.1" y="96.7">18</text>
<text x="216.6" y="99.5">15</text>
<text x="216.6" y="96.7">17</text>
<text x="169.2" y="107.9">6</text>
<text x="206.1" y="107.9">10</text>
<text x="206.1" y="105.1">12</text>
<text x="206.1" y="102.3">14</text>
<text x="216.6" y="107.9">9</text>
<text x="216.6" y="105.1">11</text>
<text x="216.6" y="102.3">13</text>
<text x="169.2" y="113.5">4</text>
<text x="169.2" y="110.7">5</text>
<text x="207.4" y="113.5">6</text>
<text x="207.4" y="110.7">8</text>
<text x="216.6" y="113.5">5</text>
<text x="216.6" y="110.7">7</text>
<text x="169.2" y="119">2</text>
<text x="169.2" y="116.2">3</text>
<text x="207.4" y="119">2</text>
<text x="207.4" y="116.2">4</text>
<text x="216.6" y="119">1</text>
<text x="216.6" y="116.2">3</text>
<text x="271" y="119">2</text>
<text x="169.2" y="121.8">1</text>
<text x="271" y="124.6">3</text>
<text x="196.9" y="130.2" transform="rotate(-90 196.9 130.2)">27</text>
<text x="202.5" y="130.2" transform="rotate(-90 202.5 130.2)">19</text>
<text x="205.3" y="130.2" transform="rotate(-90 205.3 130.2)">8</text>
<text x="160.8" y="133">14</text>
<text x="166.4" y="134.2">INT2/EMUD2/OC2/IC2/RD1</text>
<text x="203.8" y="137.8" transform="rotate(-90 203.8 137.8)">VSS</text>
<text x="206.5" y="137.8" transform="rotate(-90 206.5 137.8)">VSS</text>
<text x="210.5" y="134.2">RD0/INT1/EMUC2/OC1/IC1</text>
<text x="242.4" y="133">15</text>
<text x="160.8" y="141.4">17</text>
<text x="162.1" y="138.6">1</text>
<text x="166.4" y="142.6">PGD/EMUD/TX/SDO1/SCL/RF3</text>
<text x="166.4" y="139.8">VPP/MCLR</text>
<text x="198.2" y="139.2" transform="rotate(-90 198.2 139.2)">AVSS</text>
<text x="219.4" y="142.6">RC15/OSC2/CLKO</text>
<text x="227.2" y="139.8">OSC1/CLKI</text>
<text x="242.4" y="141.4">10</text>
<text x="242.4" y="138.6">9</text>
<text x="160.8" y="149.7">16</text>
<text x="160.8" y="144.1">18</text>
<text x="166.4" y="145.4">PGC/EMUC/RX/SDI1/SDA/RF2</text>
<text x="208.9" y="145.4">RC14/CN0/EMUC1/ARX/T1C</text>
<text x="209.3" y="148.2">RC13/CN1/EMUD1/ATX/T2C</text>
<text x="242.4" y="146.9">11</text>
<text x="242.4" y="144.1">12</text>
<text x="160.8" y="155.3">22</text>
<text x="160.8" y="152.5">21</text>
<text x="166.4" y="153.8">PWM3H/RE5</text>
<text x="166.4" y="151">INT0/FLTA/SCK1/OCFA/RE8</text>
<text x="214.5" y="153.8">RB5/CN7/AN5/QEB/IC8</text>
<text x="242.4" y="155.3">6</text>
<text x="242.4" y="152.5">7</text>
<text x="271" y="152.5">2</text>
<text x="160.8" y="160.9">24</text>
<text x="160.8" y="158.1">23</text>
<text x="166.4" y="159.3">PWM2H/RE3</text>
<text x="166.4" y="156.6">PWM3L/RE4</text>
<text x="214.5" y="156.6">RB4/CN6/AN4/QEA/IC7</text>
<text x="218.2" y="159.4">RB3/CN5/AN3/INDX</text>
<text x="242.4" y="160.9">4</text>
<text x="242.4" y="158.1">5</text>
<text x="271" y="158.1">3</text>
<text x="160.8" y="166.5">26</text>
<text x="160.8" y="163.7">25</text>
<text x="166.4" y="167.7">PWM1L/RE0</text>
<text x="166.4" y="164.9">PWM1H/RE1</text>
<text x="166.4" y="162.1">PWM2L/RE2</text>
<text x="198.1" y="167.1" transform="rotate(-90 198.1 167.1)">AVDD</text>
<text x="203.7" y="167.1" transform="rotate(-90 203.7 167.1)">VDD</text>
<text x="206.5" y="167.1" transform="rotate(-90 206.5 167.1)">VDD</text>
<text x="210.3" y="167.7">RB0/CN2/AN0/EMUD3/VR+</text>
<text x="210.9" y="164.9">RB1/CN3/AN1/EMUC3/VR-</text>
<text x="219.2" y="162.2">RB2/CN4/AN2/SS1</text>
<text x="242.4" y="166.5">2</text>
<text x="242.4" y="163.7">3</text>
<text x="196.9" y="172.7" transform="rotate(-90 196.9 172.7)">28</text>
<text x="202.5" y="172.7" transform="rotate(-90 202.5 172.7)">20</text>
<text x="205.3" y="172.7" transform="rotate(-90 205.3 172.7)">13</text>
</g>
<text font-size="1.9" fill="#c90d0c" x="146.4" y="113.4" transform="rotate(-90 146.4 113.4)">+</text>
</svg>
